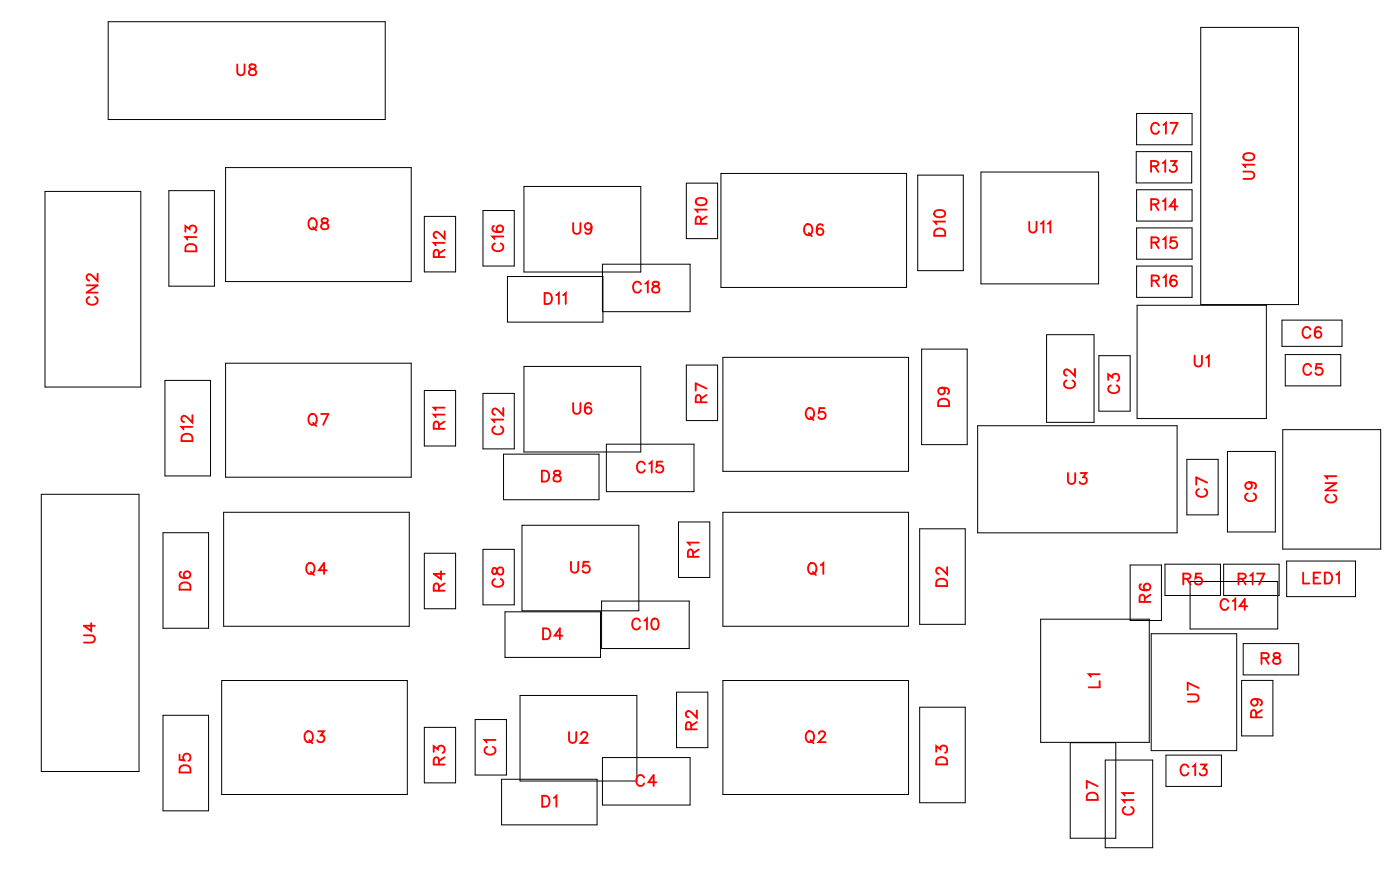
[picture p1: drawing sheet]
<svg xmlns="http://www.w3.org/2000/svg" width="91mm" height="58mm" viewBox="0 0 91 58" stroke-linecap="round" stroke-linejoin="round" font-family="sans-serif">
<g fill="none" stroke="#000" stroke-width=".06">
<path d="M2.9 12.4h6.2v12.7h-6.2zM7 1.4h18v6.4h-18zM11 12.4h2.9v6.2h-2.9zM14.7 10.9h12v7.4h-12zM27.6 14h2v3.7h-2zM31.4 13.7h2v3.6h-2zM33 18h6.2v2.9h-6.2zM34 12.1h7.6v5.6h-7.6zM39.1 17.2h5.7v3h-5.7zM44.6 11.9h2v3.6h-2zM46.8 11.3h12.1v7.4h-12.1zM59.6 11.4h3v6.2h-3z"/>
<path d="M63.7 11.2h7.7v7.2h-7.7zM73.8 9.8h3.6v2.1h-3.6zM73.8 7.4h3.6v2h-3.6zM73.8 12.3h3.6v2.1h-3.6zM73.8 14.8h3.6v2h-3.6zM73.8 17.3h3.6v2h-3.6zM73.9 19.8h8.4v7.4h-8.4zM78 1.8h6.3v18h-6.3zM2.7 32.1h6.3v18h-6.3zM10.6 34.6h2.9v6.2h-2.9zM10.7 24.7h3v6.2h-3zM14.5 33.3h12.1v7.4h-12.1z"/>
<path d="M14.7 23.6h12v7.4h-12zM27.6 25.4h2v3.6h-2zM27.6 35.9h2v3.6h-2zM31.4 25.5h2v3.6h-2zM31.4 35.7h2v3.6h-2zM32.7 29.5h6.2v2.9h-6.2zM32.8 39.7h6.2v3h-6.2zM33.9 34.1h7.6v5.6h-7.6zM34 23.8h7.6v5.5h-7.6zM39.1 39h5.7v3.1h-5.7zM39.4 28.8h5.7v3.1h-5.7zM44.1 33.9h2v3.6h-2z"/>
<path d="M44.6 23.7h2v3.6h-2zM47 23.2h12v7.4h-12zM47 33.3h12v7.4h-12zM59.7 34.3h3v6.2h-3zM59.9 22.7h2.9v6.2h-2.9zM63.5 27.6h13v7h-13zM68 21.7h3.1v5.7h-3.1zM71.4 23.1h2v3.6h-2zM73.4 36.7h2v3.6h-2zM75.7 36.6h3.6v2.1h-3.6zM77.1 29.8h2v3.6h-2zM77.3 37.8h5.7v3h-5.7z"/>
<path d="M79.5 36.6h3.6v2.1h-3.6zM79.7 29.3h3.1v5.2h-3.1zM83.3 20.8h3.9v1.7h-3.9zM83.3 27.9h6.4v7.7h-6.4zM83.5 23h3.6v2.1h-3.6zM83.6 36.4h4.4v2.3h-4.4zM10.6 46.4h2.9v6.2h-2.9zM14.4 44.2h12.1v7.4h-12.1zM27.6 47.2h2v3.6h-2zM30.9 46.7h2v3.6h-2zM32.6 50.6h6.2v3h-6.2zM33.8 45.2h7.6v5.5h-7.6z"/>
<path d="M39.1 49.2h5.7v3.1h-5.7zM43.9 44.9h2.1v3.6h-2.1zM47 44.2h12v7.4h-12zM59.7 45.9h3v6.2h-3zM67.6 40.2h7v8h-7zM69.5 48.2v6.2h3v-6.2M71.8 49.3h3.1v5.7h-3.1zM74.8 41.1h5.5v7.6h-5.5zM75.7 49h3.6v2.1h-3.6zM80.6 44.2h2.1v3.6h-2.1zM80.8 41.8h3.6v2h-3.6z"/>
</g>
<g fill="none" stroke="#f00" stroke-width=".12">
<path d="M5.6 18.5h.7l-.7 .5h.7M5.8 19.3a.26 .26 0 0 0-.2 .3 .26 .26 0 0 0 .3 .2h.2a.26 .26 0 0 0 .2-.2 .26 .26 0 0 0-.1-.3M6.3 17.8v.4l-.3-.3-.2-.1-.2 .1v.2l.2 .1M12 15v-.3l.3 .2a.24 .24 0 0 1 .4-.2 .24 .24 0 0 1-.1 .4M12.1 15.9l.2-.1 .4 .1 .1 .4h-.8zM12.8 15.4h-.8l.2 .2M15.4 4.2v.5l.2 .2 .2-.1 .1-.6M16.2 4.2v.2l.3 .1 .1 .2a.24 .24 0 0 1-.2 .2 .24 .24 0 0 1-.2-.2l.4-.4v-.1zM20.1 14.3l.1-.1a.33 .33 0 0 1 .4 .3 .33 .33 0 0 1-.4 .4l-.2-.3zM20.3 14.7l.2 .3M20.9 14.2v.2l.3 .1 .1 .1a.24 .24 0 0 1-.2 .3 .24 .24 0 0 1-.2-.3l.4-.3v-.1zM28.5 16.7v-.4l-.2-.1-.1 .2v.3h.7"/>
<path d="M28.9 15.8h-.7l.1 .1M28.9 15v.5l-.4-.4-.2-.1-.1 .2v.1l.1 .2M28.9 16.2l-.4 .3M32.1 14.7h-.1a.35 .35 0 0 0 .3 .4 .35 .35 0 0 0 .4-.2 .22 .22 0 0 0-.2-.3 .22 .22 0 0 0-.2 .2 .22 .22 0 0 0 .2 .3M32.2 15.8a.26 .26 0 0 0-.2 .3 .26 .26 0 0 0 .3 .2h.1a.26 .26 0 0 0 .3-.2 .26 .26 0 0 0-.2-.3M32.7 15.4h-.7l.1 .1M35.4 19h.2a.38 .38 0 0 1 .3 .4 .38 .38 0 0 1-.3 .3h-.2zM36.1 19.2l.2-.2v.7M36.6 19.2l.1-.2v.7M37.2 14.5v.5l.2 .2 .3-.1v-.6M38.4 14.7a.22 .22 0 0 1-.3 .2 .22 .22 0 0 1-.1-.3 .22 .22 0 0 1 .4 0v.1a.34 .34 0 0 1-.2 .5l-.2-.1M41.6 18.5a.26 .26 0 0 0-.3-.2 .26 .26 0 0 0-.2 .3v.1a.26 .26 0 0 0 .2 .3 .26 .26 0 0 0 .3-.2"/>
<path d="M41.9 18.4l.2-.1v.7M42.4 18.3v.2l.3 .1 .1 .2a.24 .24 0 0 1-.2 .2 .24 .24 0 0 1-.2-.2l.4-.3v-.2zM45.2 13l.3-.1a.3 .3 0 0 1 .4 .2 .38 .38 0 0 1-.4 .2 .38 .38 0 0 1-.3-.2zM45.5 14.5v-.4h-.2l-.1 .1v.3h.7M45.9 13.6h-.7l.1 .2M45.9 14.1l-.4 .2M52.3 14.7l.1-.1a.33 .33 0 0 1 .4 .3 .33 .33 0 0 1-.4 .3l-.2-.2zM52.5 15.1l.2 .2M53.5 14.7l-.1-.1a.35 .35 0 0 0-.4 .2 .35 .35 0 0 0 .3 .5 .22 .22 0 0 0 .2-.2 .22 .22 0 0 0-.2-.3 .22 .22 0 0 0-.3 .2M60.7 13.7l.3-.1a.3 .3 0 0 1 .4 .3 .38 .38 0 0 1-.4 .2 .38 .38 0 0 1-.3-.3zM60.8 14.9l.2-.1 .3 .1 .1 .4h-.7zM61.4 14.4h-.7l.1 .2"/>
<path d="M66.9 14.4v.5l.2 .2 .2-.1v-.6M67.6 14.5l.2-.1v.7M68.1 14.5l.1-.1v.7M74.8 10.8h.4v-.2l-.1-.1h-.3v.7M74.8 13.3l.4-.1v-.1l-.1-.2h-.3v.7M74.8 15.7h.4l.1-.2-.2-.1h-.3v.7M74.8 18.2h.4l.1-.2-.2-.1h-.3v.7M75 10.8l.2 .4M75 13.3l.2 .3M75 15.7l.3 .4M75 18.2l.3 .4M75.3 8.1a.26 .26 0 0 0-.3-.1 .26 .26 0 0 0-.2 .2v.2a.26 .26 0 0 0 .2 .3 .26 .26 0 0 0 .3-.2"/>
<path d="M75.5 10.6l.2-.1v.7M75.5 13.1l.2-.2v.7M75.5 15.5l.2-.1v.7M75.6 18l.1-.1v.7M75.6 8.1l.1-.1v.7M76 8h.5l-.4 .7M76 10.5h.4l-.2 .2a.24 .24 0 0 1 .2 .4 .24 .24 0 0 1-.4-.1M76.4 15.4h-.3l-.1 .3a.25 .25 0 0 1 .4 0 .25 .25 0 0 1 0 .4 .25 .25 0 0 1-.4-.1M76.4 18v-.1a.35 .35 0 0 0-.4 .3 .35 .35 0 0 0 .2 .4 .22 .22 0 0 0 .2-.2 .22 .22 0 0 0-.2-.2 .22 .22 0 0 0-.2 .2M76.5 13.4h-.5l.3-.5v.7M80.8 11.1h.5l.2 .2-.1 .3h-.6M80.8 10l.3-.1a.3 .3 0 0 1 .4 .3 .38 .38 0 0 1-.4 .2 .38 .38 0 0 1-.3-.3z"/>
<path d="M81.5 10.7h-.7l.1 .2M11.8 37.9l.1-.1 .4 .1 .1 .4h-.7zM11.8 37.1l-.1 .1a.35 .35 0 0 0 .2 .4 .35 .35 0 0 0 .5-.3 .22 .22 0 0 0-.2-.2 .22 .22 0 0 0-.3 .2 .22 .22 0 0 0 .2 .2M11.9 28.2h.2h.3l.1 .4h-.7zM12.5 27.7h-.7l.1 .2M12.5 27v.4l-.3-.3-.3-.1-.1 .1v.2l.2 .1M20 36.7v-.1a.33 .33 0 0 1 .4 .3 .33 .33 0 0 1-.4 .3l-.1-.2zM20.1 27l.1-.1a.33 .33 0 0 1 .4 .3 .33 .33 0 0 1-.4 .4l-.2-.3zM20.2 37.1l.2 .2M20.3 27.4l.2 .3M20.9 26.9h.4l-.3 .7M21.2 37h-.5l.4-.4v.7"/>
<path d="M28.5 27.8v-.4h-.2l-.1 .1v.3h.7M28.5 38.3v-.4h-.2l-.1 .1v.3h.7M28.6 37.1v.5l-.4-.3h.7M28.9 26.9h-.7l.1 .2M28.9 26.5h-.7l.1 .1M28.9 27.4l-.4 .2M28.9 37.9l-.4 .2M32 36.9v.3l.2 .1 .3-.5a.24 .24 0 0 1 .2 .3 .24 .24 0 0 1-.2 .2l-.2-.1-.1-.3zM32.2 27.7a.26 .26 0 0 0-.2 .3 .26 .26 0 0 0 .3 .2h.1a.26 .26 0 0 0 .3-.2 .26 .26 0 0 0-.2-.3M32.2 37.6a.26 .26 0 0 0-.2 .3 .26 .26 0 0 0 .3 .2h.1a.26 .26 0 0 0 .3-.2 .26 .26 0 0 0-.2-.3M32.7 27.2h-.7l.1 .2M32.7 26.5v.5l-.3-.4-.3-.1-.1 .2v.1l.2 .1"/>
<path d="M35.2 30.6h.2a.38 .38 0 0 1 .3 .3 .38 .38 0 0 1-.3 .4h-.2zM36 30.6v.2l.3 .1 .1 .1a.24 .24 0 0 1-.2 .3 .24 .24 0 0 1-.3-.3l.5-.3v-.1zM37.1 36.5v.5l.2 .2 .2-.1 .1-.6M37.2 26.2v.5l.2 .2 .3-.1v-.6M38.2 36.5h-.3v.3a.25 .25 0 0 1 .4 0 .25 .25 0 0 1-.1 .3 .25 .25 0 0 1-.4-.1M38.4 26.3v-.1a.35 .35 0 0 0-.5 .2 .35 .35 0 0 0 .3 .5 .22 .22 0 0 0 .2-.2 .22 .22 0 0 0-.2-.3 .22 .22 0 0 0-.2 .2M41.9 30.1a.26 .26 0 0 0-.3-.1 .26 .26 0 0 0-.2 .2v.2a.26 .26 0 0 0 .2 .3 .26 .26 0 0 0 .3-.2M42.2 30.1l.1-.1v.7M43 30h-.3l-.1 .3a.25 .25 0 0 1 .4 0 .25 .25 0 0 1 0 .3 .25 .25 0 0 1-.4-.1M45 36.1v-.4h-.2l-.1 .1v.3h.7M45.4 35.2h-.7l.1 .2M45.4 35.7l-.4 .2"/>
<path d="M45.5 26.1v-.4l-.2-.1-.1 .2v.3h.7M45.9 25.6l-.4 .3M45.9 25.2l-.7-.3v.5M52.4 26.6l.1-.1a.33 .33 0 0 1 .4 .3 .33 .33 0 0 1-.4 .4l-.2-.3zM52.6 36.7v-.1a.33 .33 0 0 1 .4 .3 .33 .33 0 0 1-.4 .3l-.1-.2zM52.6 27.1l.2 .2M52.8 37.1l.2 .2M53.3 36.7l.2-.1v.7M53.6 26.5h-.4v.3a.25 .25 0 0 1 .4 0 .25 .25 0 0 1-.1 .4 .25 .25 0 0 1-.3-.1M60.9 37.6h.2h.3l.1 .4h-.7zM61 26l.2-.1 .3 .1 .1 .4h-.7zM61.2 25.2a.22 .22 0 0 1 .2 .3 .22 .22 0 0 1-.4 .1 .22 .22 0 0 1 0-.4h.2a.34 .34 0 0 1 .4 .2l-.1 .2"/>
<path d="M61.5 36.8v.5l-.3-.3-.3-.1-.1 .1v.1l.2 .2M69.3 24.7a.26 .26 0 0 0-.2 .3 .26 .26 0 0 0 .3 .2h.2a.26 .26 0 0 0 .2-.2 .26 .26 0 0 0-.1-.3M69.4 30.7v.5l.2 .2 .2-.1v-.6M69.8 23.9v.5l-.3-.3-.3-.1-.1 .1v.1l.2 .2M70.2 30.7h.4l-.2 .3a.24 .24 0 0 1 .1 .4 .24 .24 0 0 1-.4-.1M72 24.7v-.4l.3 .2a.24 .24 0 0 1 .3-.2 .24 .24 0 0 1 0 .4M72.2 25a.26 .26 0 0 0-.2 .3 .26 .26 0 0 0 .3 .2h.1a.26 .26 0 0 0 .3-.2 .26 .26 0 0 0-.2-.3M74.1 37.9v.1a.35 .35 0 0 0 .2 .4 .35 .35 0 0 0 .4-.3 .22 .22 0 0 0-.2-.2 .22 .22 0 0 0-.2 .2 .22 .22 0 0 0 .2 .2M74.4 39.1l-.1-.4-.1-.1-.2 .2v.3h.7M74.7 38.6l-.3 .2M76.9 37.6l.4-.1v-.1l-.1-.2h-.3v.7M77.1 37.6l.2 .3"/>
<path d="M77.6 23.1v.5l.2 .2 .2-.1 .1-.6M77.9 31.7a.26 .26 0 0 0-.2 .3 .26 .26 0 0 0 .3 .3h.1a.26 .26 0 0 0 .3-.3 .26 .26 0 0 0-.2-.3M78 37.2h-.3l-.1 .3a.25 .25 0 0 1 .4 0 .25 .25 0 0 1 0 .4 .25 .25 0 0 1-.4-.1M78.4 23.2l.1-.1v.7M78.4 31.3l-.7-.3v.5M79.8 39.1a.26 .26 0 0 0-.3-.2 .26 .26 0 0 0-.2 .3v.1a.26 .26 0 0 0 .2 .3 .26 .26 0 0 0 .3-.2M80.1 39l.1-.1v.7M80.4 37.6l.4-.1 .1-.1-.2-.2h-.3v.7M80.7 37.6l.2 .3M81 39.4h-.5l.4-.5v.7M81 32a.26 .26 0 0 0-.1 .3 .26 .26 0 0 0 .2 .2h.2a.26 .26 0 0 0 .3-.2 .26 .26 0 0 0-.2-.3M81.1 31.3a.22 .22 0 0 1 .2 .3 .22 .22 0 0 1-.3 .1 .22 .22 0 0 1 0-.4h.1a.34 .34 0 0 1 .5 .3l-.1 .1"/>
<path d="M81.2 37.4l.2-.2v.7M81.6 37.2h.5l-.3 .7M84.6 37.2v.7h.4M85.1 21.4a.26 .26 0 0 0-.3-.2 .26 .26 0 0 0-.2 .3v.2a.26 .26 0 0 0 .2 .2 .26 .26 0 0 0 .3-.1M85.2 23.8a.26 .26 0 0 0-.3-.2 .26 .26 0 0 0-.2 .3v.2a.26 .26 0 0 0 .2 .2 .26 .26 0 0 0 .3-.1M85.3 37.5h.3M85.8 37.2h-.5v.7h.5M85.8 21.3a.35 .35 0 0 0-.5 .2 .35 .35 0 0 0 .3 .4 .22 .22 0 0 0 .2-.2 .22 .22 0 0 0-.2-.2 .22 .22 0 0 0-.2 .2M85.8 23.6h-.3v.3a.25 .25 0 0 1 .4 0 .25 .25 0 0 1-.1 .4 .25 .25 0 0 1-.4-.1M86.1 37.2h.2a.38 .38 0 0 1 .2 .3 .38 .38 0 0 1-.2 .4h-.2zM86.1 31.4h.7l-.7 .4h.7M86.3 32.1a.26 .26 0 0 0-.2 .3 .26 .26 0 0 0 .3 .2h.1a.26 .26 0 0 0 .3-.2 .26 .26 0 0 0-.2-.3"/>
<path d="M86.8 30.9h-.7l.1 .2M86.8 37.3l.2-.1v.7M5.5 41.2h.5l.2 .2-.1 .3h-.6M5.9 40.5v.5l-.4-.4h.7M11.7 49v.3l.3 .1a.25 .25 0 0 1 0-.4 .25 .25 0 0 1 .3 0 .25 .25 0 0 1-.1 .4M11.8 49.7h.1h.4l.1 .5h-.7zM19.8 47.6l.1-.1a.33 .33 0 0 1 .4 .3 .33 .33 0 0 1-.4 .3l-.1-.2zM20.1 48l.2 .3M20.7 47.5h.3l-.2 .2a.24 .24 0 0 1 .2 .4 .24 .24 0 0 1-.4-.1M28.2 48.8v-.4l.2 .2a.24 .24 0 0 1 .4-.1 .24 .24 0 0 1-.1 .4M28.5 49.6v-.4h-.2l-.1 .1v.3h.7M28.9 49.2l-.4 .2"/>
<path d="M31.6 48.5a.26 .26 0 0 0-.1 .3 .26 .26 0 0 0 .2 .2h.2a.26 .26 0 0 0 .3-.2 .26 .26 0 0 0-.2-.3M32.2 48h-.7l.1 .2M35.2 51.7h.3a.38 .38 0 0 1 .2 .3 .38 .38 0 0 1-.2 .4h-.3zM35.3 40.8h.2a.38 .38 0 0 1 .3 .3 .38 .38 0 0 1-.3 .4h-.2zM36 51.8l.1-.1v.7M36.5 41.3h-.5l.4-.5v.7M37 47.5v.5l.2 .2 .2-.1v-.6M37.7 47.7l.2-.2h.1l.2 .2-.1 .2-.4 .3h.5M41.6 40.3a.26 .26 0 0 0-.3-.1 .26 .26 0 0 0-.2 .2v.2a.26 .26 0 0 0 .2 .3 .26 .26 0 0 0 .3-.2M41.8 50.5a.26 .26 0 0 0-.3-.2 .26 .26 0 0 0-.2 .3v.2a.26 .26 0 0 0 .2 .2 .26 .26 0 0 0 .3-.1M41.9 40.3l.1-.1v.7M42.4 40.2h.1a.37 .37 0 0 1 .3 .3 .37 .37 0 0 1-.3 .4 .45 .45 0 0 1-.1-.7z"/>
<path d="M42.6 50.8h-.5l.4-.5v.7M44.9 47.3v-.4h-.2l-.1 .1v.3h.7M45.3 46.1v.5l-.4-.3-.2-.1-.1 .1v.1l.1 .2M45.3 46.9l-.4 .2M52.4 47.6l.1-.1a.33 .33 0 0 1 .4 .3 .33 .33 0 0 1-.4 .3l-.2-.2zM52.6 48l.2 .3M53.2 47.6l.1-.1h.2l.1 .1-.1 .2-.3 .4h.4M60.8 48.8v-.4l.3 .2a.24 .24 0 0 1 .4-.1 .24 .24 0 0 1-.1 .4M60.9 49.2h.2h.3l.1 .4h-.7zM70.7 51.5h.2h.3l.1 .4h-.7zM71.3 51l-.7-.3v.5M71.4 43.8h-.7l.2 .1"/>
<path d="M71.4 44.2v.4h-.7M73.1 52.4a.26 .26 0 0 0-.2 .3 .26 .26 0 0 0 .3 .2h.2a.26 .26 0 0 0 .2-.2 .26 .26 0 0 0-.1-.3M73.6 51.9h-.7l.2 .2M73.6 51.5h-.7l.2 .2M77.1 45.1h.6l.2 .2-.1 .2-.7 .1M77.2 49.8a.26 .26 0 0 0-.3-.2 .26 .26 0 0 0-.2 .3v.2a.26 .26 0 0 0 .2 .2 .26 .26 0 0 0 .3-.1M77.5 49.8l.1-.2v.7M77.9 44.7l-.8-.4v.5M78 49.6h.4l-.2 .3a.24 .24 0 0 1 .1 .4 .24 .24 0 0 1-.4-.1M81.5 45.4a.22 .22 0 0 1 .2 .3 .22 .22 0 0 1-.4 .1 .22 .22 0 0 1 .1-.4h.1a.34 .34 0 0 1 .5 .2l-.1 .2M81.6 46.6v-.4l-.2-.1-.1 .2v.3h.7M81.9 42.7h.4l.1-.2-.2-.1h-.3v.7"/>
<path d="M82 46.1l-.4 .2M82.2 42.7l.2 .4M82.8 42.4v.2l.3 .1 .1 .2a.24 .24 0 0 1-.3 .2 .24 .24 0 0 1-.2-.2l.4-.3v-.2z"/>
</g>
<g font-size="1.2" fill="#fff">
<text x="15.3" y="5.2">U8</text>
<text x="74.7" y="11.5">R13</text>
<text x="74.7" y="9">C17</text>
<text x="81.8" y="11.7" transform="rotate(-90 81.8 11.7)">U10</text>
<text x="13" y="16.4" transform="rotate(-90 13 16.4)">D13</text>
<text x="20" y="15.2">Q8</text>
<text x="29.2" y="16.7" transform="rotate(-90 29.2 16.7)">R12</text>
<text x="33" y="16.4" transform="rotate(-90 33 16.4)">C16</text>
<text x="37.2" y="15.5">U9</text>
<text x="46.2" y="14.6" transform="rotate(-90 46.2 14.6)">R10</text>
<text x="52.2" y="15.6">Q6</text>
<text x="61.7" y="15.4" transform="rotate(-90 61.7 15.4)">D10</text>
<text x="66.8" y="15.4">U11</text>
<text x="74.7" y="13.9">R14</text>
<text x="74.7" y="16.4">R15</text>
<text x="6.6" y="19.8" transform="rotate(-90 6.6 19.8)">CN2</text>
<text x="35.3" y="20">D11</text>
<text x="41.1" y="19.3">C18</text>
<text x="74.7" y="18.9">R16</text>
<text x="84.5" y="22.2">C6</text>
<text x="12.8" y="28.7" transform="rotate(-90 12.8 28.7)">D12</text>
<text x="20" y="27.9">Q7</text>
<text x="29.2" y="27.9" transform="rotate(-90 29.2 27.9)">R11</text>
<text x="33" y="28.3" transform="rotate(-90 33 28.3)">C12</text>
<text x="37.2" y="27.2">U6</text>
<text x="46.2" y="26.2" transform="rotate(-90 46.2 26.2)">R7</text>
<text x="52.3" y="27.5">Q5</text>
<text x="61.9" y="26.4" transform="rotate(-90 61.9 26.4)">D9</text>
<text x="70.1" y="25.3" transform="rotate(-90 70.1 25.3)">C2</text>
<text x="73" y="25.6" transform="rotate(-90 73 25.6)">C3</text>
<text x="77.5" y="24.1">U1</text>
<text x="84.6" y="24.6">C5</text>
<text x="35.1" y="31.6">D8</text>
<text x="41.3" y="31">C15</text>
<text x="69.3" y="31.7">U3</text>
<text x="78.7" y="32.3" transform="rotate(-90 78.7 32.3)">C7</text>
<text x="81.9" y="32.6" transform="rotate(-90 81.9 32.6)">C9</text>
<text x="87.1" y="32.7" transform="rotate(-90 87.1 32.7)">CN1</text>
<text x="6.5" y="41.8" transform="rotate(-90 6.5 41.8)">U4</text>
<text x="12.7" y="38.3" transform="rotate(-90 12.7 38.3)">D6</text>
<text x="19.8" y="37.6">Q4</text>
<text x="29.2" y="38.4" transform="rotate(-90 29.2 38.4)">R4</text>
<text x="33" y="38.2" transform="rotate(-90 33 38.2)">C8</text>
<text x="35.2" y="41.8">D4</text>
<text x="37" y="37.5">U5</text>
<text x="41" y="41.2">C10</text>
<text x="45.7" y="36.2" transform="rotate(-90 45.7 36.2)">R1</text>
<text x="52.4" y="37.6">Q1</text>
<text x="61.8" y="38.1" transform="rotate(-90 61.8 38.1)">D2</text>
<text x="75" y="39.1" transform="rotate(-90 75 39.1)">R6</text>
<text x="76.8" y="38.2">R5</text>
<text x="79.2" y="39.9">C14</text>
<text x="80.4" y="38.2">R17</text>
<text x="84.6" y="38.2">LED1</text>
<text x="45.6" y="47.4" transform="rotate(-90 45.6 47.4)">R2</text>
<text x="71.7" y="44.7" transform="rotate(-90 71.7 44.7)">L1</text>
<text x="78.2" y="45.6" transform="rotate(-90 78.2 45.6)">U7</text>
<text x="81.9" y="43.4">R8</text>
<text x="82.3" y="46.6" transform="rotate(-90 82.3 46.6)">R9</text>
<text x="12.7" y="50.2" transform="rotate(-90 12.7 50.2)">D5</text>
<text x="19.7" y="48.5">Q3</text>
<text x="29.2" y="49.7" transform="rotate(-90 29.2 49.7)">R3</text>
<text x="32.5" y="49.1" transform="rotate(-90 32.5 49.1)">C1</text>
<text x="35.2" y="52.7">D1</text>
<text x="36.9" y="48.5">U2</text>
<text x="41.3" y="51.3">C4</text>
<text x="52.3" y="48.5">Q2</text>
<text x="61.8" y="49.7" transform="rotate(-90 61.8 49.7)">D3</text>
<text x="71.6" y="52" transform="rotate(-90 71.6 52)">D7</text>
<text x="73.9" y="53" transform="rotate(-90 73.9 53)">C11</text>
<text x="76.6" y="50.6">C13</text>
</g>
</svg>
